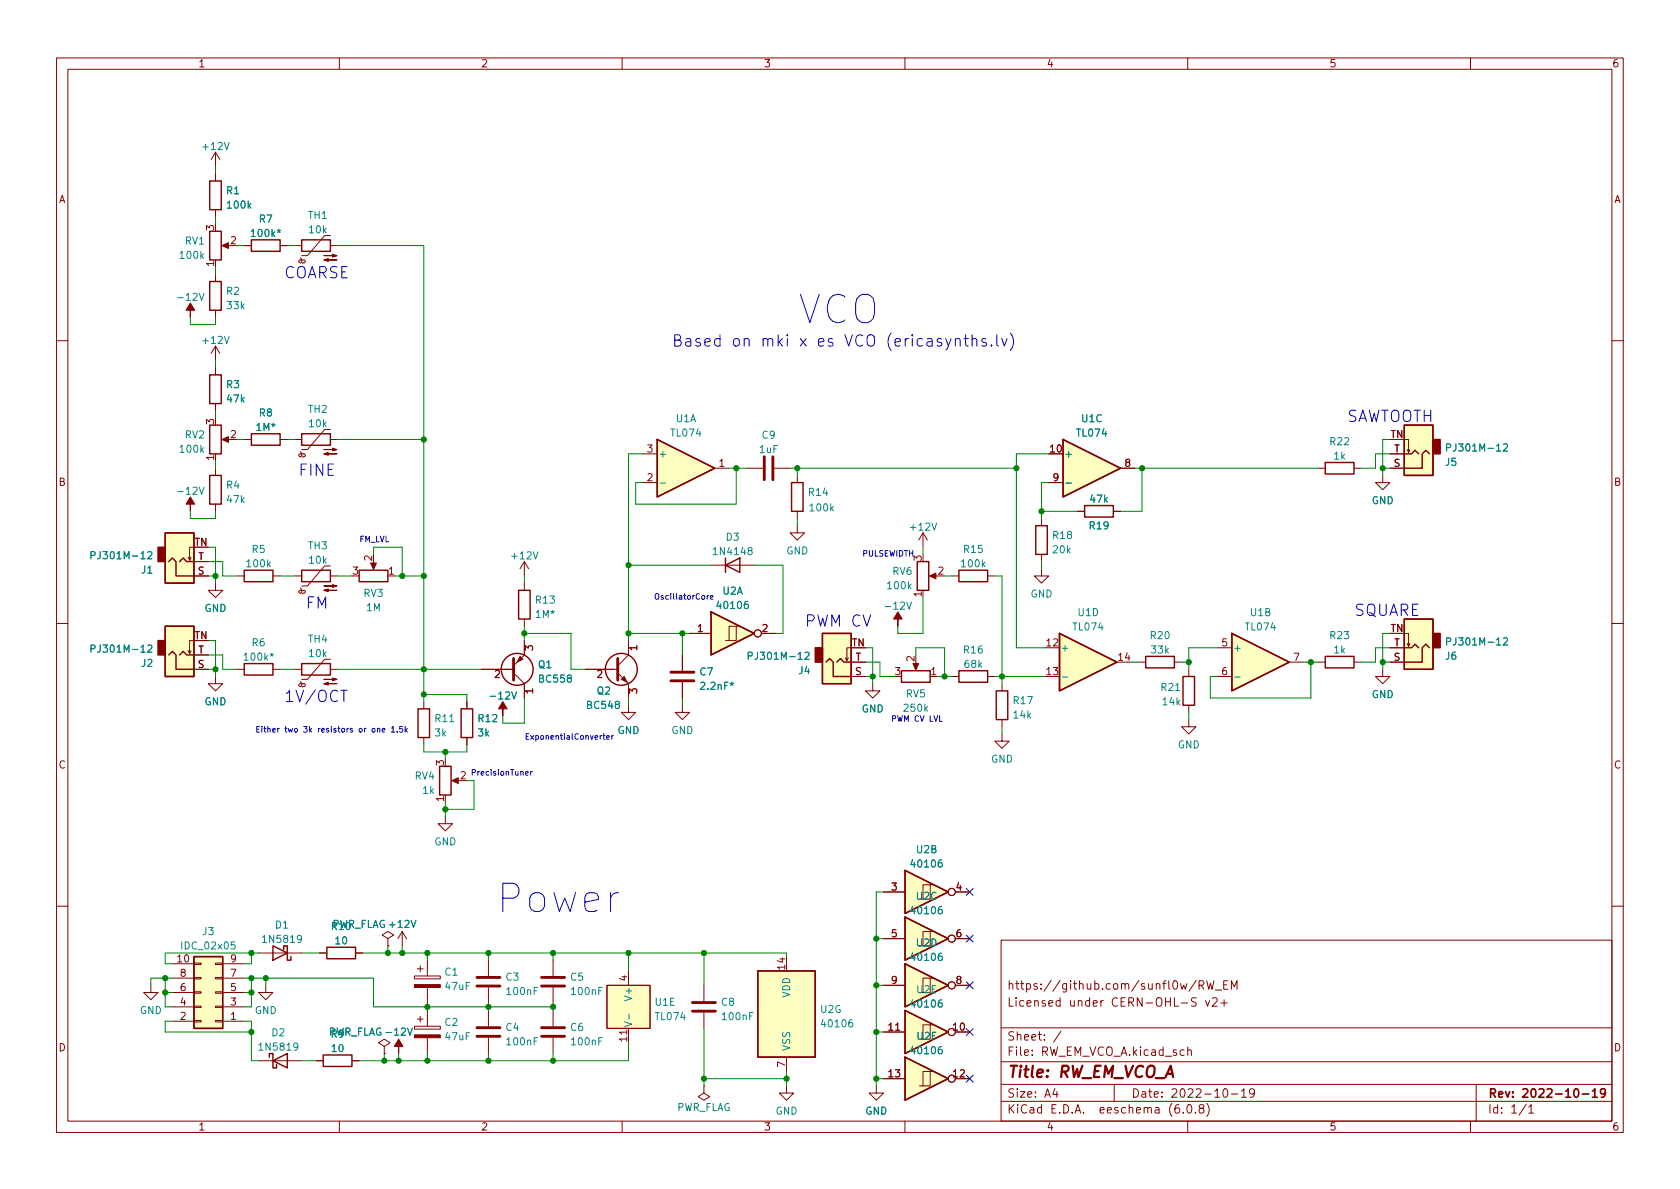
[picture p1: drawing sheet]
<svg xmlns="http://www.w3.org/2000/svg" width="297mm" height="210mm" viewBox="0 0 297 210" stroke-linecap="round" stroke-linejoin="round" font-family="sans-serif">
<g fill="none" stroke="#840000" stroke-width=".18">
<path d="M10 10.2h277v190.1h-277zM12 12.2h273v186.1h-273zM60 10.2v2M110 10.2v2M160 10.2v2M210 10.2v2M260 10.2v2M38.1 26.9v2.6M38.1 30.7v1.3M38.1 37.1v1.2M38.1 26.9l-.8 1.3M38.1 26.9l.8 1.3"/>
<path d="M38.1 48.5v1.3M38.1 54.9v1.2M39.6 43.4h1M43.2 43.4h1.2M49.5 43.4h1.3M52.1 43.4h1.2M52.8 46.2l.3-.2h.7l.2 .2M53.1 45.6l.2 .3v.3M58.4 41.7h-1l-3 3.5h-1.1M58.4 43.4h1.3M10 60.2h2M38.1 61.2l-.8 1.3"/>
<path d="M38.1 61.2v2.5M38.1 65v1.3M38.1 71.4v1.2M38.1 61.2l.8 1.3M39.6 77.7h1M43.2 77.7h1.2M49.5 77.7h1.3M52.1 77.7h1.2M53.1 79.9l.2 .2 .1 .4-.2 .2h-.2l-.2-.2 .2-.2h.8l.2 .1-.1 .3-.4 .2M58.4 75.9h-1l-3 3.6h-1.1M58.4 77.7h1.3M248.3 77.7h.7v2.3l.3-.5"/>
<path d="M248.8 79.5l.2 .5M285 60.2h2M33.8 98.5l-.3 .6M34.3 96.8h-.8v2.3l-.2-.6M34.3 99.3h2.5M38.1 82.8v1.3M38.1 89.1v1.3M66 99.3v1M92.7 99.3l-.8 1.3M92.7 99.3v2.5M92.7 99.3l.8 1.3M113.7 80.3h2.5"/>
<path d="M113.7 85.3h2.5M125.7 99.9h7.6M126.4 82.8h2.5M132.1 82.8h2.8M136.9 82.8h2.8M141 93v1.2h1.2l-1.2 1.3-1.3-1.3h1.3M141 84.1v1.2M141 90.4v1.3M163.2 94.2l-.8 1.3M163.2 94.2v2.6M163.2 94.2l.8 1.3M184.1 91.7v1.3"/>
<path d="M184.1 98v1.3M185.4 85.3h2.6M190.5 90.4h1.3M196.8 90.4h1.3M198.1 82.8h2.6M233 82.8h1.3M239.4 82.8h1.3M244.5 84.1v1.2h-1.3l1.3 1.3 1.2-1.3h-1.2M245.7 82.8h2.6M245.7 80.3h2.6M10 110.2h2M33.8 115.1l-.3 .5"/>
<path d="M34.3 113.3h-.8v2.3l-.2-.5M34.3 101.8h2.5M34.3 118.4h2.5M34.3 115.8h2.5M38.1 119.6v1.3h1.3l-1.3 1.3-1.3-1.3h1.3M38.1 103.1v1.3h1.3l-1.3 1.3-1.3-1.3h1.3M41.9 101.8h1.3M41.9 118.4h1.3M48.3 101.8h1.2M48.3 118.4h1.2M52.1 101.8h1.2M52.1 118.4h1.2"/>
<path d="M53.1 104l.2 .3v.4l-.2 .2-.2-.1-.1-.2 .2-.2h.8l.2 .3-.3 .2M58.4 100.1h-1l-3 3.5h-1.1M58.4 116.6h-1l-3 3.5h-1.1M58.4 101.8h1.3M58.4 118.4h1.3M85.1 118.4h5.7M90.8 119l1.9 1.9v2.5M92.7 113.3v2.5l-1.9 1.9M92.7 103.1v1.3M92.7 109.5v1.2M103.5 118.4h5.7M109.2 119l1.9 1.9v2.5"/>
<path d="M111.1 113.3v2.5l-1.9 1.9M120.6 115.8v2.8M121.9 112h3.8M130.2 110.7h-1.3v2.6M130.8 110.7h-.6v2.6h-1.9M134.6 112h2.6M150 116.3l-.3 .5M150.5 114.5h-.8v2.3l-.2-.5M150.5 119.6h2.5M150.5 117.1h2.5M161.9 117.1v1M164.7 101.8h1"/>
<path d="M168.3 119.6h1.2M168.3 101.8h1.2M174.6 119.6h1.3M174.6 101.8h1.3M184.1 100.6v1.2h1.3l-1.3 1.3-1.2-1.3h1.2M201.3 117.1h1.3M207.6 117.1h1.3M210.2 118.4v1.2M215.3 119.6h2.5M215.3 114.5h2.5M228 117.1h2.5M233 117.1h1.3"/>
<path d="M239.4 117.1h1.3M244.5 118.4v1.2h-1.3l1.3 1.3 1.2-1.3h-1.2M245.7 117.1h2.6M245.7 114.5h2.6M248.3 112h.7v2.3l.3-.5M248.8 113.8l.2 .5M285 110.2h2M52.8 121.2l.3-.3h.7l.2 .3M53.1 120.5l.2 .3v.4M74.9 124.1v1.2M74.9 130.4v1.3M80.3 138h1"/>
<path d="M82.5 124.1v1.2M82.5 130.4v1.3M111.1 124.7v1.3h1.3l-1.3 1.2-1.2-1.2h1.2M120.6 124.7v1.3h1.3l-1.3 1.2-1.2-1.2h1.2M120.6 120.6v2.8M154.3 120.9v1.3h1.3l-1.3 1.2-1.3-1.2h1.3M177.2 129.8v1.3h1.2l-1.2 1.2-1.3-1.2h1.3M177.2 120.9v1.3M177.2 127.2v1.3M210.2 127.2v1.3h1.3l-1.3 1.3-1.3-1.3h1.3M210.2 124.7v1.3M78.7 144.4v1.3h1.3l-1.3 1.2-1.2-1.2h1.2"/>
<path d="M156.2 157.7h3.8M164.5 156.5h-1.3v2.5M165.1 156.5h-.6v2.5h-1.9M168.9 157.7h2.5M10 160.2h2M26.7 174.2v1.3h1.2l-1.2 1.3-1.3-1.3h1.3M30.5 170.4h3.8M30.5 178h3.8M30.5 175.5h3.8M30.5 173h3.8M34.3 170.3h1.3v.3h-1.3zM34.3 172.8h1.3v.3h-1.3z"/>
<path d="M34.3 175.4h1.3v.2h-1.3zM34.3 177.9h1.3v.3h-1.3zM38.1 170.3h1.3v.3h-1.3zM38.1 172.8h1.3v.3h-1.3zM38.1 175.4h1.3v.2h-1.3zM38.1 177.9h1.3v.3h-1.3zM39.4 170.4h3.8M39.4 178h3.8M39.4 175.5h3.8M39.4 173h3.8M45.7 168.5h7.6M47 174.2v1.3h1.3l-1.3 1.3-1.3-1.3h1.3"/>
<path d="M56.5 168.5h1.3M62.9 168.5h1.2M68.6 166l1-.7-1-.6-1 .6 1 .7v1.3M68.6 167.3h.1M71.1 164.7l-.7 1.3M71.1 164.7v2.6M71.1 164.7l.8 1.3M73.3 172.6h4.6v.5h-4.6zM73.8 171.3h1M74.3 170.8v1M74.3 179.7v1M75.6 169.8v2.8"/>
<path d="M75.6 174.6v2.8M75.6 178.7v2.8M86.4 169.8v2.8M86.4 174.6v2.8M86.4 178.7v2.8M97.8 169.8v2.8M97.8 174.6v2.8M97.8 178.7v2.8M107.3 174.2h7.6v7.7h-7.6zM111.1 171.7v2.5M124.5 174.2v2.8M124.5 179.1v2.8"/>
<path d="M156.2 166h3.8M156.2 174.2h3.8M164.5 164.7h-1.3v2.6M164.5 173h-1.3v2.5M165.1 164.7h-.6v2.6h-1.9M165.1 173h-.6v2.5h-1.9M168.9 166h2.5M168.9 174.2h2.5M177 166.3h108v32h-108zM211.5 176.5l-.6-.1-.3 .3 .2 .4 .6 .3v.4l-.2 .1h-.6M211.5 173.4l-1.3 1.9M212 174.2l.7-.1 .2-.2-.1-.3-.2-.2h-.6v1.5"/>
<path d="M212.4 174.2l.5 .7M213.1 176.9l.4 1 .4-1M213.4 173.4l.3 1.5 .3-1 .3 1 .3-1.5M214.4 176.6l.5-.2 .2 .2 .1 .3-.9 1h.9M214.9 175.1h1.1M215.9 177.4h1.1M216.4 174.1h.5M216.4 176.8v1.1M217.1 173.4h-.7v1.5h.7M217.7 174.9v-1.5l.5 1.1 .5-1.1v1.5M285 160.2h2M30.5 180.6h3.8"/>
<path d="M34.3 180.5h1.3v.2h-1.3zM38.1 180.5h1.3v.2h-1.3zM39.4 180.6h3.8M45.7 187.6h7.6M55.9 187.6h1.2M60 198.3v2M62.2 187.6h1.3M67.9 185l1.1-.6-1.1-.6-1 .6 1 .6v1.3M67.9 186.3h.1M73.3 181.5h4.6v.5h-4.6zM73.8 180.2h1M75.6 183.5v2.8"/>
<path d="M86.4 183.5v2.8M97.8 183.5v2.8M110 198.3v2M111.1 181.9v2.5M124.5 192v1.3l1 .6-1 .7-1.1-.7 1.1-.6M124.5 192h.1M139.1 192v1.3h1.2l-1.2 1.3-1.3-1.3h1.3M139.1 186.9v2.6M154.9 192v1.3h1.3l-1.3 1.3-1.2-1.3h1.2M156.2 182.5h3.8M156.2 190.7h3.8M160 198.3v2"/>
<path d="M164.5 181.2h-1.3v2.6M164.5 189.5h-1.3v2.5M165.1 181.2h-.6v2.6h-1.9M165.1 189.5h-.6v2.5h-1.9M168.9 182.5h2.5M168.9 190.7h2.5M177 194.8h108M177 191.8h108M177 187.8h108M177 181.8h108M186.5 192.5l-.4 1h1M186.9 193v1"/>
<path d="M187.6 182.4l-1.3 1.9M197 191.8v3M208.4 195.3a.59 .59 0 0 0-.7 .7v.5l.2 .3h.4l.2-.1 .1-.5-.2-.2-.4-.1-.3 .3M209.2 196.7v.1M209.4 185.7l-.5-.1-.3 .3v.4l.2 .3h.6M210 198.3v2M210 185.8l.2-.2 .4 .1v.9M210 185.1v1.5M210.1 195.4l.1-.1a.81 .81 0 0 1 .6 .7 .81 .81 0 0 1-.3 .8h-.1a.81 .81 0 0 1-.6-.6 .81 .81 0 0 1 .3-.8zM211.4 196.7v.1M212.3 196l-.3-.3 .1-.2 .2-.2 .4 .1 .2 .2-.1 .2-.7 .2-.1 .3 .1 .4 .2 .1h.3l.3-.3v-.2l-.3-.3M213.4 195.1a1.72 1.72 0 0 1 0 2.3"/>
<path d="M216.4 192.6l.2-.1a.81 .81 0 0 1 .6 .7 .81 .81 0 0 1-.3 .8h-.2a.81 .81 0 0 1-.6-.6 .81 .81 0 0 1 .3-.8zM217.7 193.5h1.2M219.5 193l.4-.5v1.5M219.5 194h.9M221.8 193.2l-.3 .3-.4-.1-.2-.2 .2-.6 .4-.1 .2 .2a.99 .99 0 0 1-.3 1.3h-.3M260 198.3v2M261 191.8v6.5M269.9 195.3l-1.3 1.9M270.3 195.8l.4-.5v1.5M270.3 196.8h.9"/>
<circle cx="134" cy="112" r=".63"/>
<circle cx="168.3" cy="157.7" r=".63"/>
<circle cx="168.3" cy="166" r=".63"/>
<circle cx="168.3" cy="174.2" r=".63"/>
<circle cx="168.3" cy="182.5" r=".63"/>
<circle cx="168.3" cy="190.7" r=".63"/>
</g>
<path d="M279.8 193.5h1.1M281.6 193l.4-.5v1.5M281.6 194h.8M283.8 193.2l-.2 .3h-.3l-.3-.3 .1-.6 .5-.1 .2 .2a.99 .99 0 0 1-.4 1.3h-.3" fill="none" stroke="#840000" stroke-width=".3"/>
<g fill="none" stroke="#840000" stroke-width=".25">
<path d="M37.1 32h2v5.1h-2zM37.1 49.8h2v5.1h-2zM37.1 40.9h2v5.1h-2zM44.4 42.4h5.1v2h-5.1zM53.3 42.4h5.1v2h-5.1zM37.1 66.3h2v5.1h-2zM37.1 75.2h2v5.1h-2zM44.4 76.7h5.1v2h-5.1zM53.3 76.7h5.1v2h-5.1zM116.2 77.7l10.2 5.1-10.2 5.1zM188 77.7l10.1 5.1-10.1 5.1zM248.3 75.2h5.1v8.9h-5.1z"/>
<path d="M29.2 94.2h5.1v8.9h-5.1zM29.8 99.3l.7-.6 .6 .6v2.5h3.2M31.7 99.3l.7-.6 .6 .6h1.3M37.1 84.1h2v5h-2zM128.3 99.9l2.5-1.2v2.5zM128.3 98.7v2.5M140 85.3h2v5.1h-2zM162.2 99.3h2v5.1h-2zM183.1 93h2.1v5h-2.1zM191.8 89.4h5v2h-5zM234.3 81.8h5.1v2h-5.1zM248.3 80.3h1.3l.6-.7 .6 .7"/>
<path d="M252.7 80.3l-.6-.7-.6 .7v2.5h-3.2M29.2 110.7h5.1v8.9h-5.1zM29.8 115.8l.7-.6 .6 .6v2.6h3.2M31.7 115.8l.7-.6 .6 .6h1.3M43.2 117.3h5.1v2.1h-5.1zM43.2 100.8h5.1v2.1h-5.1zM53.3 100.8h5.1v2.1h-5.1zM53.3 117.3h5.1v2.1h-5.1zM63.5 100.8h5.1v2.1h-5.1zM91.7 104.4h2v5.1h-2zM125.7 108.2l7.6 3.8-7.6 3.8zM145.4 112h5.1v8.9h-5.1z"/>
<path d="M146 117.1l.7-.6 .6 .6v2.5h3.2M148 117.1l.6-.6 .6 .6h1.3M159.4 118.6h5.1v2h-5.1zM169.5 118.6h5.1v2h-5.1zM169.5 100.8h5.1v2.1h-5.1zM187.3 112l10.2 5.1-10.2 5.1zM202.6 116.1h5v2h-5zM209.2 119.6h2v5.1h-2zM217.8 112l10.2 5.1-10.2 5.1zM234.3 116.1h5.1v2h-5.1zM248.3 109.5h5.1v8.9h-5.1zM248.3 114.5h1.3l.6-.6 .6 .6"/>
<path d="M252.7 114.5l-.6-.6-.6 .6v2.6h-3.2M73.9 125.3h2v5.1h-2zM77.7 135.5h2.1v5.1h-2.1zM81.5 125.3h2.1v5.1h-2.1zM176.1 122.2h2.1v5h-2.1zM160 153.9l7.6 3.8-7.6 3.8zM34.3 169.2h5.1v12.7h-5.1zM48.3 167.3l2.5 1.2-2.5 1.3zM50.2 167.9v-.6h.6v2.5h.6v-.6M57.8 167.5h5.1v2h-5.1zM134 171.7h10.1v15.2h-10.1zM160 178.7l7.6 3.8-7.6 3.8z"/>
<path d="M160 162.2l7.6 3.8-7.6 3.8zM160 170.4l7.6 3.8-7.6 3.8zM47.6 186.9v-.6h.7v2.5h.6v-.6M48.3 187.6l2.5-1.3v2.5zM57.1 186.6h5.1v2h-5.1zM160 186.9l7.6 3.8-7.6 3.9z"/>
<circle cx="91.4" cy="118.4" r="2.82"/>
<circle cx="109.9" cy="118.4" r="2.82"/>
</g>
<g fill="none" stroke="#840000" stroke-width=".51">
<path d="M135.1 80.8v4M136.7 80.8v4M90.8 116.5v3.8M109.2 116.5v3.8M118.6 118.9h4.1M118.6 120.4h4.1M84.3 174.4h4.1M84.3 172.8h4.1M95.8 174.4h4M95.8 172.8h4M122.4 178.8h4.1M122.4 177.3h4.1"/>
<path d="M84.3 183.3h4.1M84.3 181.7h4.1M95.8 183.3h4M95.8 181.7h4"/>
</g>
<g fill="#ffffc2" stroke="#ffffc2" stroke-width=".18">
<path d="M145.4 112h5.1v8.9h-5.1z"/>
<path d="M125.7 108.2l7.6 3.8-7.6 3.8z"/>
<path d="M217.8 112l10.2 5.1-10.2 5.1z"/>
<path d="M248.3 75.2h5.1v8.9h-5.1z"/>
<path d="M160 178.7l7.6 3.8-7.6 3.8z"/>
<path d="M160 186.9l7.6 3.8-7.6 3.9z"/>
<path d="M134 171.7h10.1v15.2h-10.1z"/>
<path d="M160 153.9l7.6 3.8-7.6 3.8z"/>
<path d="M160 162.2l7.6 3.8-7.6 3.8z"/>
<path d="M160 170.4l7.6 3.8-7.6 3.8z"/>
<path d="M248.3 109.5h5.1v8.9h-5.1z"/>
<path d="M188 77.7l10.1 5.1-10.1 5.1z"/>
<path d="M187.3 112l10.2 5.1-10.2 5.1z"/>
<path d="M29.2 94.2h5.1v8.9h-5.1z"/>
<path d="M116.2 77.7l10.2 5.1-10.2 5.1z"/>
<path d="M29.2 110.7h5.1v8.9h-5.1z"/>
<path d="M107.3 174.2h7.6v7.7h-7.6z"/>
<path d="M34.3 169.2h5.1v12.7h-5.1z"/>
</g>
<g fill="#840000" stroke="#840000" stroke-width=".25">
<path d="M144.1 114.5h1.3v2.6h-1.3z"/>
<path d="M253.4 77.7h1.2v2.6h-1.2z"/>
<path d="M253.4 112h1.2v2.5h-1.2z"/>
<path d="M27.9 96.8h1.3v2.5h-1.3z"/>
<path d="M27.9 113.3h1.3v2.5h-1.3z"/>
</g>
<g fill="none" stroke="#008484" stroke-width=".18">
<path d="M255.8 79.2l.6-.1 .1-.2-.1-.3-.6-.1v1.3M265.8 78.6l.5-.1 .2 .4-.7 .9h.7M16.1 98.2h.6l.1-.2v-.3l-.7-.2v1.3M26.1 97.7l.5-.2 .3 .4-.8 .9h.8M116.7 85.4h1M188.5 85.4h.9M16.1 114.7h.6l.1-.2v-.3l-.7-.1v1.2M26.1 114.2l.5-.1 .3 .3-.8 .9h.8M132.3 116l.6-.1 .1-.2v-.3l-.7-.1v1.3M142.3 115.4l.5-.1 .3 .4-.8 .9h.8M187.8 119.7h1M218.3 119.7h1"/>
<path d="M255.8 113.5l.6-.1 .1-.2-.1-.3-.6-.1v1.3M265.8 112.9l.5-.1 .2 .3-.7 1h.7M111.2 179.3v1M110.4 180.7l1.3 .4-1.3 .4"/>
</g>
<g fill="#840000" stroke="#840000" stroke-width=".18">
<path d="M161.4 117.3h1l-.5 1.2z"/>
<path d="M158.7 108.2l.8 1.3h-.8v1.2v-1.2h-.7z"/>
<path d="M73.3 174.1h4.6v.5h-4.6z"/>
<path d="M79.9 138l1.1-.5v1.1z"/>
<path d="M57.3 104.4l.7-.3v.5l-.7-.2h2.3z"/>
<path d="M57.3 103.6h2.3l-.8 .3v-.5l.8 .2z"/>
<path d="M65.5 99.6h1l-.5 1.1z"/>
<path d="M39.2 77.7l1.2-.5v1z"/>
<path d="M33.7 53.6l.7 1.3h-.7v1.2v-1.2h-.8z"/>
<path d="M39.2 43.4l1.2-.5v1z"/>
<path d="M57.3 46l.7-.3v.5l-.7-.2h2.3z"/>
<path d="M57.3 45.2h2.3l-.8 .3v-.5l.8 .2z"/>
<path d="M57.3 80.3l.7-.3v.5l-.7-.2h2.3z"/>
<path d="M57.3 79.5h2.3l-.8 .3v-.6l.8 .3z"/>
<path d="M164.3 101.8l1.2-.5v1.1z"/>
<path d="M33.7 87.9l.7 1.2h-.7v1.3v-1.3h-.8z"/>
<path d="M91.9 116.1l.6 .5-1.1 .5z"/>
<path d="M88.9 124.1l.8 1.2h-.8v1.3v-1.3h-.8z"/>
<path d="M109.9 120.1l.5-.5 .5 1z"/>
<path d="M57.3 120.9l.7-.3v.6l-.7-.3h2.3z"/>
<path d="M57.3 120.1h2.3l-.8 .3v-.5l.8 .2z"/>
<path d="M73.3 183h4.6v.5h-4.6z"/>
<path d="M70.5 183.8l.7 1.2h-.7v1.3v-1.3h-.8z"/>
</g>
<g fill="none" stroke="#0000c2" stroke-width=".18">
<path d="M168.9 59.9v1.3M170.4 59.9h.8M170.7 59.2v1.7l.1 .2 .4 .1M171.9 59.2v2M174.3 60l-.4-.1-.3 .3 .1 .2 .6 .2 .1 .2-.1 .3-.1 .1-.6-.1M176.2 59.2v1.7l.3 .3M177.1 59.9l.5 1.3 .5-1.3M178.6 58.9a2.29 2.29 0 0 1 0 3.1M168.9 60.1a.5 .5 0 0 1 .9 .1v1M171.9 60.1a.5 .5 0 0 1 .8 .1v1M175.3 61l.1 .1-.1 .1-.1-.1 .1-.1v.2M125 105.3v.7"/>
<path d="M125.3 105.3l-.3 .2M125.6 105.6l.5-.1-.1-.1-.3-.1-.1 .1v.5h.4M60.2 122.1h1.2M66.7 128.9l.4-.1 .1 .7M66.7 128.8v.7M67.6 129.1l.5-.1-.1-.2h-.3l-.1 .1v.5h.4M69.2 128.8l.3-.3v1M69.2 129.5h.6M70.2 129.4v.1M71.2 128.5h-.5l-.1 .4h.5l.1 .5-.2 .1-.4-.1M71.6 128.5v1M71.7 129.1l.3 .4"/>
<path d="M72 128.8l-.4 .4M92.9 136.8l.5-.1v-.2l-.3-.1-.2 .2 .1 .4h.4M93.8 136.4v.7M94.1 136.4l-.3 .2M106.6 130.1h.4M106.7 129.7v.9l.3 .1M107.3 130.4l.4-.1v-.2h-.3l-.1 .1v.5h.4M108.2 130.1v.6M108.5 130.1l-.3 .2M166.1 126.6v1h.5"/>
</g>
<g fill="none" stroke="#008400" stroke-width=".18">
<path d="M38.1 29.5v1.2M38.1 38.3v1.3M33.7 56.1v1.3h4.4v-1.3M38.1 47.2v1.3M41.9 43.4h1.3M50.8 43.4h1.3M59.7 43.4h15.2v80.7M38.1 63.7v1.3M38.1 72.6v1.3M41.9 77.7h1.3M50.8 77.7h1.3M59.7 77.7h15.2"/>
<path d="M245.7 77.7h-1.2v6.4M33.7 90.4v1.3h4.4v-1.3M36.8 96.8h1.3v6.3M36.8 99.3h2.6v2.5h2.5M38.1 81.5v1.3M66 98v-1.2h5.1v5M111.1 99.9h14.6M113.7 80.3h-2.6v33M128.9 82.8h3.2M130.2 82.8v6.3h-17.8v-3.8h1.3M133.3 99.9h5.1v12.1h-1.2M139.7 82.8h40"/>
<path d="M141 82.8v1.3M141 91.7v1.3M163.2 96.8v1.2M184.1 99.3v1.3M184.1 90.4h6.4M185.4 80.3h-5.7v34.2h5.1M185.4 85.3h-1.3v6.4M200.7 82.8h32.3M201.9 82.8v7.6h-3.8M244.5 82.8h1.2M245.7 80.3h-2.5v2.5h-2.5M36.8 113.3h1.3v6.3"/>
<path d="M36.8 101.8h1.3M36.8 115.8h2.6v2.6h2.5M36.8 118.4h1.3M49.5 101.8h2.6M49.5 118.4h2.6M59.7 101.8h2.5M59.7 118.4h25.4M69.8 101.8h5.1M92.7 101.8v1.3M92.7 110.7v2.6M92.7 112h8.3v6.4h2.5M111.1 112h10.8"/>
<path d="M120.6 112v3.8M153 114.5h1.3v6.4M153 119.6h1.3M153 117.1h2.6v2.5h2.5M161.9 115.8v-1.3h5.1v5.1M163.2 105.7v6.3h-4.5v-1.3M165.7 119.6h2.6M167 101.8h1.3M175.9 101.8h1.3v19.1M175.9 119.6h8.9M200 117.1h1.3M208.9 117.1h1.3"/>
<path d="M215.3 114.5h-5.1v3.9M230.5 117.1h2.5M231.8 117.1v6.3h-17.8v-3.8h1.3M244.5 117.1h1.2M245.7 112h-1.2v6.4M245.7 114.5h-2.5v2.6h-2.5M74.9 131.7v1.3h7.6v-1.3M74.9 122.8h7.6v1.3M78.7 133v1.2M82.5 138h1.3v5.1h-5.1M92.7 123.4v4.5h-3.8v-1.3M111.1 123.4v1.3"/>
<path d="M120.6 123.4v1.3M177.2 128.5v1.3M210.2 126v1.2M78.7 141.9v2.5M156.2 157.7h-1.3v34.3M29.2 173v5h1.3M29.2 175.5h1.3M30.5 173h-3.8v1.2M43.2 173h22.8v5h31.8M43.2 175.5h1.2M44.4 173v5h-1.2M44.4 168.5v1.9h-1.2"/>
<path d="M45.7 168.5h-16.5v1.9h1.3M47 173v1.2M53.3 168.5h3.2M64.1 168.5h75v.7M68.6 167.3v1.2M71.1 167.3v1.2M75.6 168.5v1.3M75.6 177.4v1.3M86.4 168.5v1.3M86.4 177.4v1.3M97.8 168.5v1.3M97.8 177.4v1.3"/>
<path d="M111.1 168.5v3.2M124.5 168.5v5.7M154.9 166h1.3M154.9 174.2h1.3M30.5 180.6h-1.3v1.9h15.2M43.2 180.6h1.2v7h1.3M53.3 187.6h2.6M67.9 186.3v1.3M70.5 186.3v1.3M75.6 186.3v1.3M86.4 186.3v1.3M97.8 186.3v1.3"/>
<path d="M111.1 184.4v3.2h-47.6M124.5 181.9v10.1M124.5 190.7h14.6M139.1 189.5v2.5M154.9 190.7h1.3M154.9 182.5h1.3"/>
</g>
<path d="M170.8 157.1l1.3 1.2M172.1 157.1l-1.3 1.2M170.8 173.6l1.3 1.2M170.8 165.4l1.3 1.2M172.1 173.6l-1.3 1.2M172.1 165.4l-1.3 1.2M170.8 190.1l1.3 1.3M170.8 181.9l1.3 1.2M172.1 190.1l-1.3 1.3M172.1 181.9l-1.3 1.2" fill="none" stroke="#000084" stroke-width=".18"/>
<g fill="#008400" stroke="#008400" stroke-width=".18">
<circle cx="86.4" cy="178" r=".46"/>
<circle cx="86.4" cy="187.6" r=".46"/>
<circle cx="139.1" cy="190.7" r=".46"/>
<circle cx="97.8" cy="178" r=".46"/>
<circle cx="97.8" cy="187.6" r=".46"/>
<circle cx="124.5" cy="190.7" r=".46"/>
<circle cx="124.5" cy="168.5" r=".46"/>
<circle cx="111.1" cy="168.5" r=".46"/>
<circle cx="67.9" cy="187.6" r=".46"/>
<circle cx="70.5" cy="187.6" r=".46"/>
<circle cx="68.6" cy="168.5" r=".46"/>
<circle cx="75.6" cy="187.6" r=".46"/>
<circle cx="44.4" cy="168.5" r=".46"/>
<circle cx="44.4" cy="175.5" r=".46"/>
<circle cx="44.4" cy="173" r=".46"/>
<circle cx="44.4" cy="182.5" r=".46"/>
<circle cx="29.2" cy="173" r=".46"/>
<circle cx="29.2" cy="175.5" r=".46"/>
<circle cx="47" cy="173" r=".46"/>
<circle cx="154.9" cy="166" r=".46"/>
<circle cx="154.9" cy="174.2" r=".46"/>
<circle cx="154.9" cy="190.7" r=".46"/>
<circle cx="154.9" cy="182.5" r=".46"/>
<circle cx="75.6" cy="168.5" r=".46"/>
<circle cx="71.1" cy="168.5" r=".46"/>
<circle cx="75.6" cy="178" r=".46"/>
<circle cx="86.4" cy="168.5" r=".46"/>
<circle cx="97.8" cy="168.5" r=".46"/>
<circle cx="78.7" cy="143.1" r=".46"/>
<circle cx="177.2" cy="119.6" r=".46"/>
<circle cx="179.7" cy="82.8" r=".46"/>
<circle cx="210.2" cy="117.1" r=".46"/>
<circle cx="201.9" cy="82.8" r=".46"/>
<circle cx="184.1" cy="90.4" r=".46"/>
<circle cx="120.6" cy="112" r=".46"/>
<circle cx="111.1" cy="112" r=".46"/>
<circle cx="111.1" cy="99.9" r=".46"/>
<circle cx="154.3" cy="119.6" r=".46"/>
<circle cx="244.5" cy="82.8" r=".46"/>
<circle cx="244.5" cy="117.1" r=".46"/>
<circle cx="231.8" cy="117.1" r=".46"/>
<circle cx="167" cy="119.6" r=".46"/>
<circle cx="141" cy="82.8" r=".46"/>
<circle cx="130.2" cy="82.8" r=".46"/>
<circle cx="38.1" cy="118.4" r=".46"/>
<circle cx="74.9" cy="77.7" r=".46"/>
<circle cx="38.1" cy="101.8" r=".46"/>
<circle cx="92.7" cy="112" r=".46"/>
<circle cx="74.9" cy="118.4" r=".46"/>
<circle cx="74.9" cy="101.8" r=".46"/>
<circle cx="74.9" cy="122.8" r=".46"/>
<circle cx="71.1" cy="101.8" r=".46"/>
<circle cx="78.7" cy="133" r=".46"/>
</g>
<g font-size="7" fill="#0000c2">
<text x="141" y="57.3">VCO</text>
<text x="87.6" y="161.4">Power</text>
</g>
<g font-size="2.8" fill="#0000c2">
<text x="50.2" y="49.2">COARSE</text>
<text x="118.7" y="61.3">Based on mki x es VCO (ericasynths.lv)</text>
<text x="238.1" y="74.6">SAWTOOTH</text>
<text x="52.7" y="84.2">FINE</text>
<text x="54" y="107.6">FM</text>
<text x="142.2" y="110.8">PWM CV</text>
<text x="239.4" y="108.9">SQUARE</text>
<text x="50.2" y="124.2">1V/OCT</text>
</g>
<text font-size="2.8" fill="#840000" x="178" y="190.6">Title: RW_EM_VCO_A</text>
<g font-size="2.1" fill="#840000">
<text x="178" y="178">Licensed under CERN-OHL-S v2+</text>
<text x="178" y="175">https://github.com/sunfl0w/RW_EM</text>
<text x="178" y="184">Sheet: /</text>
<text x="178" y="186.7">File: RW_EM_VCO_A.kicad_sch</text>
<text x="178" y="196.9">KiCad E.D.A. eeschema (6.0.8)</text>
<text x="178" y="194.1">Size: A4</text>
<text x="200" y="194.1">Date: 2022-10-19</text>
<text x="263" y="194.1">Rev: 2022-10-19</text>
<text x="263" y="196.9">Id: 1/1</text>
</g>
<g font-size="1.8" fill="#840000">
<text x="35" y="11.9">1</text>
<text x="85" y="11.9">2</text>
<text x="135" y="11.9">3</text>
<text x="185" y="11.9">4</text>
<text x="235" y="11.9">5</text>
<text x="285" y="11.9">6</text>
<text x="10.3" y="35.9">A</text>
<text x="285.3" y="35.9">A</text>
<text x="37.8" y="40.7" transform="rotate(-90 37.8 40.7)">3</text>
<text x="37.8" y="47.1" transform="rotate(-90 37.8 47.1)">1</text>
<text x="40.8" y="43.2">2</text>
<text x="37.8" y="75" transform="rotate(-90 37.8 75)">3</text>
<text x="40.8" y="77.5">2</text>
<text x="245.8" y="77.5">TN</text>
<text x="37.8" y="81.4" transform="rotate(-90 37.8 81.4)">1</text>
<text x="114.4" y="80">3</text>
<text x="127.1" y="82.5">1</text>
<text x="185.7" y="80">10</text>
<text x="198.9" y="82.5">8</text>
<text x="246.4" y="82.5">S</text>
<text x="246.5" y="80">T</text>
<text x="10.3" y="85.9">B</text>
<text x="114.4" y="85.1">2</text>
<text x="186.2" y="85.1">9</text>
<text x="285.3" y="85.9">B</text>
<text x="34.4" y="96.5">TN</text>
<text x="35" y="101.6">S</text>
<text x="35" y="99.1">T</text>
<text x="62.4" y="101.6">3</text>
<text x="65.8" y="99.2" transform="rotate(-90 65.8 99.2)">2</text>
<text x="68.7" y="101.6">1</text>
<text x="162.9" y="99.2" transform="rotate(-90 162.9 99.2)">3</text>
<text x="165.9" y="101.6">2</text>
<text x="162.9" y="105.5" transform="rotate(-90 162.9 105.5)">1</text>
<text x="34.4" y="113">TN</text>
<text x="123.3" y="111.8">1</text>
<text x="134.8" y="111.8">2</text>
<text x="245.8" y="111.8">TN</text>
<text x="35" y="118.1">S</text>
<text x="35" y="115.6">T</text>
<text x="87.5" y="119.9">2</text>
<text x="94.2" y="115" transform="rotate(-90 94.2 115)">3</text>
<text x="105.6" y="119.9">2</text>
<text x="112.6" y="115" transform="rotate(-90 112.6 115)">1</text>
<text x="150.6" y="114.3">TN</text>
<text x="151.2" y="119.4">S</text>
<text x="151.2" y="116.8">T</text>
<text x="158.3" y="119.4">3</text>
<text x="161.7" y="116.9" transform="rotate(-90 161.7 116.9)">2</text>
<text x="164.6" y="119.4">1</text>
<text x="185.1" y="114.3">12</text>
<text x="185.1" y="119.4">13</text>
<text x="197.8" y="116.8">14</text>
<text x="216" y="114.3">5</text>
<text x="216" y="119.4">6</text>
<text x="228.7" y="116.8">7</text>
<text x="246.4" y="116.8">S</text>
<text x="246.5" y="114.3">T</text>
<text x="94.2" y="122.7" transform="rotate(-90 94.2 122.7)">1</text>
<text x="112.6" y="122.7" transform="rotate(-90 112.6 122.7)">3</text>
<text x="10.3" y="135.9">C</text>
<text x="78.5" y="135.4" transform="rotate(-90 78.5 135.4)">3</text>
<text x="81.4" y="137.8">2</text>
<text x="285.3" y="135.9">C</text>
<text x="78.5" y="141.7" transform="rotate(-90 78.5 141.7)">1</text>
<text x="157.6" y="157.5">3</text>
<text x="169.1" y="157.5">4</text>
<text x="157.6" y="165.7">5</text>
<text x="169.1" y="165.7">6</text>
<text x="31.4" y="170.2">10</text>
<text x="31.9" y="172.7">8</text>
<text x="40.8" y="172.7">7</text>
<text x="40.8" y="170.2">9</text>
<text x="110.9" y="173.5" transform="rotate(-90 110.9 173.5)">4</text>
<text x="138.8" y="171.4" transform="rotate(-90 138.8 171.4)">14</text>
<text x="157.6" y="174">9</text>
<text x="169.1" y="174">8</text>
<text x="31.9" y="177.8">4</text>
<text x="31.9" y="175.3">6</text>
<text x="40.8" y="177.8">3</text>
<text x="40.8" y="175.3">5</text>
<text x="10.3" y="185.9">D</text>
<text x="31.9" y="180.3">2</text>
<text x="40.8" y="180.3">1</text>
<text x="110.9" y="184.1" transform="rotate(-90 110.9 184.1)">11</text>
<text x="157.1" y="182.2">11</text>
<text x="168.6" y="182.2">10</text>
<text x="285.3" y="185.9">D</text>
<text x="138.8" y="188.7" transform="rotate(-90 138.8 188.7)">7</text>
<text x="157.1" y="190.5">13</text>
<text x="168.6" y="190.5">12</text>
<text x="35" y="199.9">1</text>
<text x="85" y="199.9">2</text>
<text x="135" y="199.9">3</text>
<text x="185" y="199.9">4</text>
<text x="235" y="199.9">5</text>
<text x="285" y="199.9">6</text>
</g>
<g font-size="1.8" fill="#008484">
<text x="36" y="26.5">+12V</text>
<text x="40.1" y="34.3">R1</text>
<text x="40.3" y="36.9">100k</text>
<text x="44.7" y="41.9">100k*</text>
<text x="45.9" y="39.3">R7</text>
<text x="54.5" y="38.7">TH1</text>
<text x="54.7" y="41.2">10k</text>
<text x="31.9" y="45.8">100k</text>
<text x="32.7" y="43.2">RV1</text>
<text x="31.8" y="53.2">-12V</text>
<text x="40.1" y="52.1">R2</text>
<text x="40.2" y="54.7">33k</text>
<text x="36" y="60.8">+12V</text>
<text x="40.1" y="68.6">R3</text>
<text x="40.2" y="71.2">47k</text>
<text x="32.7" y="77.5">RV2</text>
<text x="45.4" y="76.2">1M*</text>
<text x="45.9" y="73.6">R8</text>
<text x="54.5" y="73">TH2</text>
<text x="54.7" y="75.5">10k</text>
<text x="118.7" y="77.2">TL074</text>
<text x="119.5" y="74.7">U1A</text>
<text x="134.8" y="77.6">C9</text>
<text x="190.5" y="77.2">TL074</text>
<text x="191.3" y="74.7">U1C</text>
<text x="31.9" y="80.1">100k</text>
<text x="116.3" y="80.9">+</text>
<text x="134.3" y="80.1">1uF</text>
<text x="188.1" y="80.9">+</text>
<text x="235.2" y="78.7">R22</text>
<text x="235.9" y="81.3">1k</text>
<text x="255.6" y="82.4">J5</text>
<text x="256.6" y="79.8">PJ301M-12</text>
<text x="31.8" y="87.5">-12V</text>
<text x="40.1" y="86.4">R4</text>
<text x="40.2" y="88.9">47k</text>
<text x="143.1" y="87.7">R14</text>
<text x="192.8" y="88.9">47k</text>
<text x="242.5" y="89.1">GND</text>
<text x="128.4" y="95.6">D3</text>
<text x="143.3" y="90.4">100k</text>
<text x="161.1" y="93.8">+12V</text>
<text x="186.2" y="95.3">R18</text>
<text x="192.7" y="93.6">R19</text>
<text x="16.9" y="98.9">PJ301M-12</text>
<text x="25" y="101.4">J1</text>
<text x="43.8" y="100.3">100k</text>
<text x="44.6" y="97.8">R5</text>
<text x="54.5" y="97.1">TH3</text>
<text x="54.7" y="99.7">10k</text>
<text x="90.6" y="98.9">+12V</text>
<text x="126.4" y="98.1">1N4148</text>
<text x="139" y="98">GND</text>
<text x="157.8" y="101.6">RV6</text>
<text x="170.1" y="100.3">100k</text>
<text x="170.5" y="97.8">R15</text>
<text x="186.3" y="97.8">20k</text>
<text x="64.3" y="105.5">RV3</text>
<text x="94.8" y="106.7">R13</text>
<text x="127.1" y="107.7">40106</text>
<text x="127.8" y="105.1">U2A</text>
<text x="156.9" y="107.8">-12V</text>
<text x="157" y="104.2">100k</text>
<text x="182.2" y="105.7">GND</text>
<text x="36.1" y="108.2">GND</text>
<text x="54.5" y="113.6">TH4</text>
<text x="64.8" y="108.1">1M</text>
<text x="94.8" y="109.3">1M*</text>
<text x="189.8" y="111.5">TL074</text>
<text x="190.6" y="108.9">U1D</text>
<text x="203.5" y="113">R20</text>
<text x="220.3" y="111.5">TL074</text>
<text x="221.1" y="108.9">U1B</text>
<text x="235.2" y="113">R23</text>
<text x="16.9" y="115.4">PJ301M-12</text>
<text x="25" y="117.9">J2</text>
<text x="43.4" y="116.8">100k*</text>
<text x="44.6" y="114.3">R6</text>
<text x="54.7" y="116.2">10k</text>
<text x="95.2" y="118.2">Q1</text>
<text x="123.8" y="119.4">C7</text>
<text x="133.1" y="116.7">PJ301M-12</text>
<text x="141.2" y="119.2">J4</text>
<text x="170.5" y="115.5">R16</text>
<text x="170.6" y="118.1">68k</text>
<text x="187.5" y="115.2">+</text>
<text x="203.6" y="115.5">33k</text>
<text x="217.9" y="115.2">+</text>
<text x="235.9" y="115.5">1k</text>
<text x="255.6" y="116.7">J6</text>
<text x="256.6" y="114.1">PJ301M-12</text>
<text x="36.1" y="124.7">GND</text>
<text x="87" y="123.7">-12V</text>
<text x="95.4" y="120.7">BC558</text>
<text x="103.9" y="125.3">BC548</text>
<text x="105.6" y="122.8">Q2</text>
<text x="124.1" y="122">2.2nF*</text>
<text x="152.3" y="126">GND</text>
<text x="160" y="125.8">250k</text>
<text x="160.2" y="123.3">RV5</text>
<text x="179.2" y="124.5">R17</text>
<text x="205.4" y="122.2">R21</text>
<text x="205.6" y="124.7">14k</text>
<text x="242.5" y="123.4">GND</text>
<text x="76.9" y="130.2">3k</text>
<text x="77" y="127.7">R11</text>
<text x="84.5" y="130.2">3k</text>
<text x="84.6" y="127.7">R12</text>
<text x="109.2" y="129.8">GND</text>
<text x="118.7" y="129.8">GND</text>
<text x="179.3" y="127">14k</text>
<text x="73.4" y="137.8">RV4</text>
<text x="175.2" y="134.9">GND</text>
<text x="208.2" y="132.3">GND</text>
<text x="74.8" y="140.4">1k</text>
<text x="76.8" y="149.5">GND</text>
<text x="161.4" y="153.4">40106</text>
<text x="162.1" y="150.9">U2B</text>
<text x="161.4" y="161.6">40106</text>
<text x="162.1" y="159.1">U2C</text>
<text x="32.4" y="167.9">IDC_02x05</text>
<text x="35.8" y="165.3">J3</text>
<text x="46.8" y="166.7">1N5819</text>
<text x="48.7" y="164.2">D1</text>
<text x="58.5" y="164.1">PWR_FLAG +12V</text>
<text x="58.7" y="164.4">R10</text>
<text x="59.3" y="167">10</text>
<text x="162.1" y="167.4">U2D</text>
<text x="78.7" y="172.5">C1</text>
<text x="89.5" y="173.4">C3</text>
<text x="100.9" y="173.4">C5</text>
<text x="161.4" y="169.9">40106</text>
<text x="24.7" y="179.3">GND</text>
<text x="45" y="179.3">GND</text>
<text x="78.8" y="175.1">47uF</text>
<text x="89.7" y="175.9">100nF</text>
<text x="101.2" y="175.9">100nF</text>
<text x="111.8" y="176.6" transform="rotate(-90 111.8 176.6)">V+</text>
<text x="115.8" y="177.8">U1E</text>
<text x="127.6" y="177.8">C8</text>
<text x="139.7" y="176.4" transform="rotate(-90 139.7 176.4)">VDD</text>
<text x="145.1" y="179.1">U2G</text>
<text x="161.4" y="178.2">40106</text>
<text x="162.1" y="175.6">U2E</text>
<text x="46.1" y="185.8">1N5819</text>
<text x="48.1" y="183.2">D2</text>
<text x="57.9" y="183.1">PWR_FLAG -12V</text>
<text x="58.6" y="183.5">R9</text>
<text x="78.7" y="181.4">C2</text>
<text x="78.8" y="183.9">47uF</text>
<text x="89.5" y="182.3">C4</text>
<text x="89.7" y="184.8">100nF</text>
<text x="100.9" y="182.3">C6</text>
<text x="101.2" y="184.8">100nF</text>
<text x="116" y="180.4">TL074</text>
<text x="127.8" y="180.4">100nF</text>
<text x="139.7" y="185.9" transform="rotate(-90 139.7 185.9)">VSS</text>
<text x="145.6" y="181.7">40106</text>
<text x="162.2" y="183.9">U2F</text>
<text x="58.7" y="186">10</text>
<text x="161.4" y="186.4">40106</text>
<text x="119.5" y="196.5">PWR_FLAG</text>
<text x="137.1" y="197.1">GND</text>
<text x="153" y="197.1">GND</text>
</g>
<g font-size="1.4" fill="#0000c2">
<text x="63.5" y="95.9">FM_LVL</text>
<text x="152.4" y="98.4">PULSEWIDTH</text>
<text x="115.6" y="106">OscillatorCore</text>
<text x="45.1" y="129.5">Either two 3k resistors or one 1.5k</text>
<text x="92.7" y="130.8">ExponentialConverter</text>
<text x="157.5" y="127.6">PWM CV LVL</text>
<text x="83.2" y="137.1">PrecisionTuner</text>
</g>
</svg>
